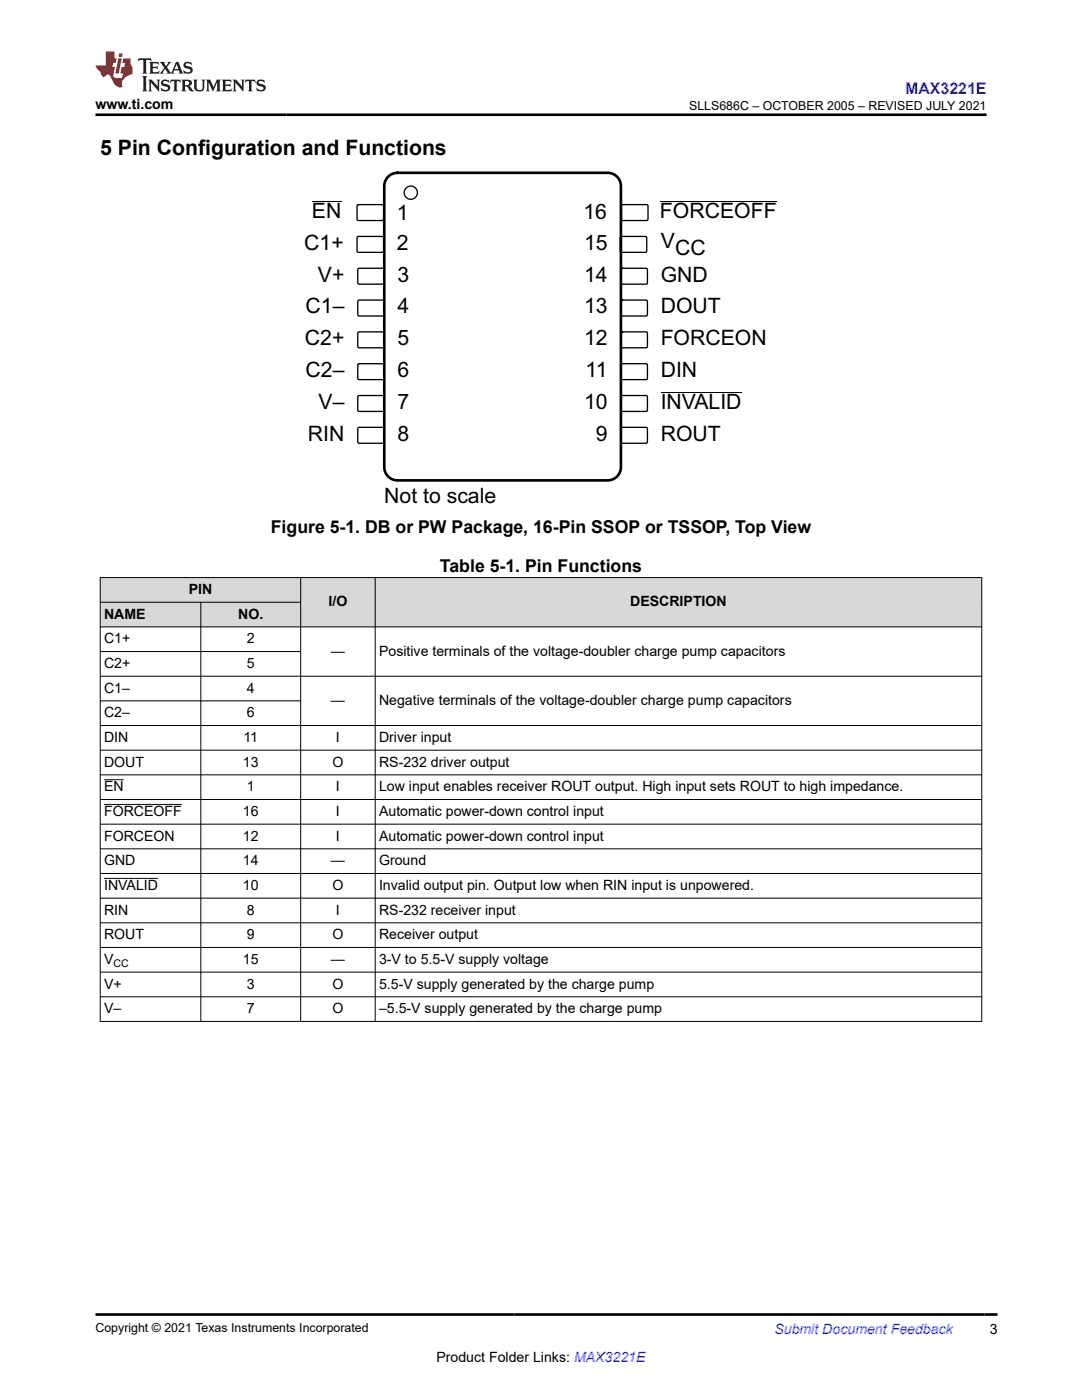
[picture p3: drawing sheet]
<svg xmlns="http://www.w3.org/2000/svg" width="216mm" height="279mm" viewBox="0 0 216 279" stroke-linecap="round" stroke-linejoin="round" font-family="sans-serif">
<path d="M71.3 41l.2-.2 4.9 .1 .1 .2v2.8l-.2 .1h-4.9l-.2-.3z" fill="none" stroke="#000" stroke-width=".26"/>
<path d="M62.3 40.2h5.8" fill="none" stroke="#000" stroke-width=".2"/>
<path d="M124 41l.3-.2 4.9 .1 .1 .2v2.8l-.3 .1h-4.9l-.1-.3z" fill-rule="evenodd" fill="#fff"/>
<path d="M124 41l.3-.2 4.9 .1 .1 .2v2.8l-.3 .1h-4.9l-.1-.3z" fill="none" stroke="#000" stroke-width=".26"/>
<path d="M131.7 40.2h23.3" fill="none" stroke="#000" stroke-width=".2"/>
<path d="M71.3 47.3l.2-.1h4.9l.1 .3v2.7l-.2 .2-4.9-.1-.2-.2z" fill-rule="evenodd" fill="#fff"/>
<path d="M71.3 47.3l.2-.1h4.9l.1 .3v2.7l-.2 .2-4.9-.1-.2-.2z" fill="none" stroke="#000" stroke-width=".26"/>
<path d="M123.8 47.3l.2-.1h4.9l.1 .3v2.7l-.2 .2-4.9-.1-.1-.2z" fill-rule="evenodd" fill="#fff"/>
<path d="M123.8 47.3l.2-.1h4.9l.1 .3v2.7l-.2 .2-4.9-.1-.1-.2z" fill="none" stroke="#000" stroke-width=".26"/>
<path d="M71.5 53.6h5l.2 .2-.1 2.8-.2 .1h-4.9l-.1-.3v-2.6z" fill-rule="evenodd" fill="#fff"/>
<path d="M71.5 53.6h5l.2 .2-.1 2.8-.2 .1h-4.9l-.1-.3v-2.6z" fill="none" stroke="#000" stroke-width=".26"/>
<path d="M123.9 53.7l.3-.2 4.9 .1 .1 .2v2.8l-.3 .1h-4.9l-.1-.3z" fill-rule="evenodd" fill="#fff"/>
<path d="M123.9 53.7l.3-.2 4.9 .1 .1 .2v2.8l-.3 .1h-4.9l-.1-.3z" fill="none" stroke="#000" stroke-width=".26"/>
<path d="M71.5 59.9h5l.2 .3-.1 2.7-.2 .2-4.9-.1-.1-.2v-2.6z" fill-rule="evenodd" fill="#fff"/>
<path d="M71.5 59.9h5l.2 .3-.1 2.7-.2 .2-4.9-.1-.1-.2v-2.6z" fill="none" stroke="#000" stroke-width=".26"/>
<path d="M123.9 60l.3-.1h4.9l.1 .3v2.7l-.3 .2-4.9-.1-.1-.2z" fill-rule="evenodd" fill="#fff"/>
<path d="M123.9 60l.3-.1h4.9l.1 .3v2.7l-.3 .2-4.9-.1-.1-.2z" fill="none" stroke="#000" stroke-width=".26"/>
<path d="M71.4 66.4l.3-.2 4.8 .1 .2 .2-.1 2.8-.2 .1h-4.9l-.1-.3z" fill-rule="evenodd" fill="#fff"/>
<path d="M71.4 66.4l.3-.2 4.8 .1 .2 .2-.1 2.8-.2 .1h-4.9l-.1-.3z" fill="none" stroke="#000" stroke-width=".26"/>
<path d="M123.9 66.4l.3-.2 4.9 .1 .1 .2v2.8l-.3 .1h-4.9l-.1-.3z" fill-rule="evenodd" fill="#fff"/>
<path d="M123.9 66.4l.3-.2 4.9 .1 .1 .2v2.8l-.3 .1h-4.9l-.1-.3z" fill="none" stroke="#000" stroke-width=".26"/>
<path d="M71.5 72.6h5l.2 .3-.1 2.7-.2 .2-4.9-.1-.1-.2v-2.6z" fill-rule="evenodd" fill="#fff"/>
<path d="M71.5 72.6h5l.2 .3-.1 2.7-.2 .2-4.9-.1-.1-.2v-2.6z" fill="none" stroke="#000" stroke-width=".26"/>
<path d="M123.9 72.7l.3-.1h4.9l.1 .3v2.7l-.3 .2-4.9-.1-.1-.2z" fill-rule="evenodd" fill="#fff"/>
<path d="M123.9 72.7l.3-.1h4.9l.1 .3v2.7l-.3 .2-4.9-.1-.1-.2z" fill="none" stroke="#000" stroke-width=".26"/>
<path d="M71.5 79h5l.2 .2-.1 2.8-.2 .1h-4.9l-.1-.3v-2.6z" fill-rule="evenodd" fill="#fff"/>
<path d="M71.5 79h5l.2 .2-.1 2.8-.2 .1h-4.9l-.1-.3v-2.6z" fill="none" stroke="#000" stroke-width=".26"/>
<path d="M123.9 79.1l.3-.2 4.9 .1 .1 .2v2.8l-.3 .1h-4.9l-.1-.3z" fill-rule="evenodd" fill="#fff"/>
<path d="M123.9 79.1l.3-.2 4.9 .1 .1 .2v2.8l-.3 .1h-4.9l-.1-.3z" fill="none" stroke="#000" stroke-width=".26"/>
<path d="M131.8 78.3h16.2" fill="none" stroke="#000" stroke-width=".2"/>
<path d="M71.5 85.3h5l.2 .3-.1 2.7-.2 .2-4.9-.1-.1-.2v-2.6z" fill-rule="evenodd" fill="#fff"/>
<path d="M71.5 85.3h5l.2 .3-.1 2.7-.2 .2-4.9-.1-.1-.2v-2.6z" fill="none" stroke="#000" stroke-width=".26"/>
<path d="M123.9 85.4l.3-.1h4.9l.1 .3v2.7l-.3 .2-4.9-.1-.1-.2z" fill-rule="evenodd" fill="#fff"/>
<g fill="none" stroke="#000" stroke-width=".26">
<path d="M123.9 85.4l.3-.1h4.9l.1 .3v2.7l-.3 .2-4.9-.1-.1-.2z"/>
<circle cx="82" cy="38.5" r="1.32"/>
</g>
<path d="M77.3 35.5a2.64 2.64 0 0 1 2-1h42a2.65 2.65 0 0 1 2.6 2.6v56.1a2.65 2.65 0 0 1-2.6 2.7h-42a2.65 2.65 0 0 1-2.6-2.7v-56.1v-.6z" fill="none" stroke="#000" stroke-width=".53"/>
<g fill="#d8d8d8">
<path d="M20 115.3h175.9v4.9h-175.9z" fill-rule="evenodd"/>
<path d="M20.1 115.3h39.8v4.8h-39.8z" fill-rule="evenodd"/>
<path d="M60.1 115.3h14.7v9.7h-14.7z" fill-rule="evenodd"/>
<path d="M74.9 115.3h120.9v9.7h-120.9z" fill-rule="evenodd"/>
<path d="M20.1 120.2h19.9v4.8h-19.9z" fill-rule="evenodd"/>
<path d="M40.1 120.2h19.8v4.8h-19.8z" fill-rule="evenodd"/>
</g>
<g fill="none" stroke="#000" stroke-width=".2">
<path d="M19.9 115.3h176.1M20 115.2v88.7M60 115.2v88.7M74.9 115.2v88.7M195.9 115.2v88.7M19.9 120.2h40.2M19.9 130h40.2M19.9 135h176.1M19.9 139.9h40.2M40.1 120.2v83.7M196 125.1h-176.1M19.9 144.8h176.1"/>
<path d="M19.9 149.7h176.1M19.9 154.6h176.1M19.9 159.6h176.1M20.8 155.6h3.9M19.9 164.5h176.1M19.9 169.4h176.1M19.9 174.3h176.1M19.9 179.2h176.1M20.8 160.5h15.5M20.8 175.3h10.7M19.9 184.2h176.1M19.9 189.1h176.1"/>
<path d="M19.9 194h176.1M19.9 198.9h176.1M19.9 203.8h176.1"/>
</g>
<path d="M27.7 11.6l-.2 .6 .5-.2h.6v.1v2.2l-.2 .4h1l-.2-.4v-2.2v-.1h.5l.5 .2-.1-.6zM29.8 12.4l.2 .3v1.6l-.2 .4h1.9l.1-.6a1.08 1.08 0 0 1-1.3 .2v-.7h.6l.4 .2v-.7l-.4 .2h-.6v-.5l.2-.2a1 1 0 0 1 1 .3l-.1-.5zM31.8 12.4l1 1.1-1 1.2h.9l-.2-.2 .4-.8 .5 .8-.2 .2h1.6l-.2-.2 .1-.5h1l.1 .5-.1 .2h.9l-.2-.4-.8-1.9h-.5l-1 2.1-.8-1.1 .9-1h-.8l.2 .2-.5 .6-.3-.6 .1-.2zM35.2 12.8l.4 1h-.8zM36.8 12.5a.65 .65 0 0 0-.2 .7 .65 .65 0 0 0 .6 .5l.7 .1 .1 .3a.79 .79 0 0 1-.7 .4 .79 .79 0 0 1-.7-.5l.1 .7 .2-.1a.93 .93 0 0 0 1.1 0 .93 .93 0 0 0 .4-.9 1.46 1.46 0 0 0-1.2-.6l-.1-.3a1.09 1.09 0 0 1 1.2 .2l-.2-.6-.1 .1-.6-.2zM28.4 15.2l.2 .4v2.2l-.2 .4h1l-.2-.4v-2.2l.2-.4zM29.6 15.9l.2 .4v1.5l-.2 .4h.8l-.3-.4v-1.3l1.7 1.8v-2l.2-.4h-.8l.2 .2 .1 1.1-1.2-1.3zM32.3 16a.65 .65 0 0 0-.2 .8 .65 .65 0 0 0 .7 .4l.6 .2 .1 .2a.79 .79 0 0 1-.7 .4 .79 .79 0 0 1-.7-.5l.1 .7 .2-.1a.93 .93 0 0 0 1.1 .1 .93 .93 0 0 0 .4-1 1.46 1.46 0 0 0-1.2-.5l-.1-.4a1.09 1.09 0 0 1 1.2 .2l-.2-.6-.1 .1-.6-.1zM34.1 15.9l-.1 .6a.63 .63 0 0 1 .7-.3l.1 1.6-.3 .4h1l-.2-.4v-1.6a.66 .66 0 0 1 .8 .3l-.1-.6zM36.2 15.9l.2 .4v1.5l-.2 .4h.9l-.2-.2v-.7h.5l.1 .2a.79 .79 0 0 0 1.2 .6l-1-.9a.61 .61 0 0 0 .6-.6 .61 .61 0 0 0-.5-.7zM36.9 16.2h.2a.47 .47 0 0 1 .5 .1 .47 .47 0 0 1 .1 .5l-.2 .1-.6 .1zM38.5 15.9l.2 .2a2.27 2.27 0 0 0 .4 2 1.04 1.04 0 0 0 1.7-.7v-1.3l.2-.2h-.8l.2 .4v1.1a.6 .6 0 0 1-.6 .6 .6 .6 0 0 1-.6-.6v-1.1l.3-.4zM41.1 15.9l.2 .4v1.5l-.2 .4h.7l-.2-.4v-1.4l.9 1.9 .8-1.9v1.4l-.2 .4h1l-.3-.4v-1.5l.3-.4h-.8l-.7 1.5-.7-1.5zM44.3 15.9l.2 .4v1.5l-.2 .4h1.9l.1-.6a1.09 1.09 0 0 1-1.3 .2v-.7h.6l.4 .2v-.6l-.4 .2h-.6v-.6l.2-.1a1.01 1.01 0 0 1 1 .3l-.1-.6zM46.4 15.9l.3 .4v1.5l-.3 .4h.8l-.2-.4v-1.3l1.6 1.8v-2l.2-.4h-.7l.2 .2v1.1l-1.2-1.3zM49 15.9l-.1 .6a.63 .63 0 0 1 .8-.3v1.6l-.3 .4h1l-.2-.4v-1.6a.66 .66 0 0 1 .8 .3l-.1-.6zM51.4 16a.65 .65 0 0 0-.2 .8 .65 .65 0 0 0 .6 .4l.6 .2 .2 .2a.79 .79 0 0 1-.8 .4 .79 .79 0 0 1-.6-.5l.1 .7 .2-.1a.93 .93 0 0 0 1 .1 .93 .93 0 0 0 .5-1 1.46 1.46 0 0 0-1.3-.5l-.1-.4a1.09 1.09 0 0 1 1.3 .2l-.2-.6-.2 .1-.5-.1z" fill="#231f20"/>
<path d="M21.1 10.3v2.7h-2.1l.1 .4 .9 1a.95 .95 0 0 0 .9 .9 .59 .59 0 0 1 .6-.4 .59 .59 0 0 1 .5 .3l.4 .8a1.59 1.59 0 0 0 2.1 1.4 1.61 1.61 0 0 1 1-2.3l1-.3-.1-1.5a1.59 1.59 0 0 1-.4-1.7h-1.4l-.2 .9h.5l-.1 .9h-.5l-.2 .9v.3l.4 .1-.2 .9h-.6a.73 .73 0 0 1-1.1-.7l.3-1.5h-.5l.2-.9h.5l.2-.9h-.5v-1.3zM23.6 11.6l-.6 3.1h.7l.6-3.1zM23.8 10.7l-.1 .6h.7l.1-.6z" fill="#ed1c24"/>
<path d="M19 22.9h177.8M19.1 262.3h179.9" fill="none" stroke="#000" stroke-width=".53"/>
<g font-size="4.2">
<text x="20" y="30.9">5 Pin Configuration and Functions</text>
<text x="62.3" y="43.5">EN</text>
<text x="79.2" y="44">1</text>
<text x="116.4" y="43.7">16</text>
<text x="131.7" y="43.5">FORCEOFF</text>
<text x="60.7" y="49.8">C1+</text>
<text x="79.2" y="49.8">2</text>
<text x="116.5" y="49.8">15</text>
<text x="131.9" y="49.6">V</text>
<text x="134.7" y="50.9">CC</text>
<text x="63.4" y="56.2">V+</text>
<text x="79.3" y="56.2">3</text>
<text x="116.5" y="56.2">14</text>
<text x="131.8" y="56.2">GND</text>
<text x="61" y="62.5">C1–</text>
<text x="79.3" y="62.5">4</text>
<text x="116.5" y="62.5">13</text>
<text x="131.8" y="62.5">DOUT</text>
<text x="60.9" y="68.9">C2+</text>
<text x="79.3" y="68.9">5</text>
<text x="116.5" y="68.9">12</text>
<text x="131.8" y="68.9">FORCEON</text>
<text x="61" y="75.2">C2–</text>
<text x="79.3" y="75.2">6</text>
<text x="116.9" y="75.2">11</text>
<text x="131.8" y="75.2">DIN</text>
<text x="63.6" y="81.6">V–</text>
<text x="79.3" y="81.6">7</text>
<text x="116.5" y="81.6">10</text>
<text x="131.8" y="81.6">INVALID</text>
<text x="61.5" y="87.9">RIN</text>
<text x="79.3" y="87.9">8</text>
<text x="118.9" y="87.9">9</text>
<text x="131.8" y="87.9">ROUT</text>
<text x="76.7" y="100.3">Not to scale</text>
</g>
<g font-size="3.5">
<text x="54" y="106.3">Figure 5-1. DB or PW Package, 16-Pin SSOP or TSSOP, Top View</text>
<text x="87.8" y="114.1">Table 5-1. Pin Functions</text>
</g>
<text font-size="3.2" fill="#00f" x="180.6" y="18.7">MAX3221E</text>
<g font-size="2.8">
<text x="19.1" y="21.8">www.ti.com</text>
<text x="37.6" y="118.5">PIN</text>
<text x="20.8" y="123.5">NAME</text>
<text x="47.5" y="123.5">NO.</text>
<text x="65.6" y="121">I/O</text>
<text x="125.7" y="121">DESCRIPTION</text>
<text x="20.8" y="128.4">C1+</text>
<text x="49.3" y="128.4">2</text>
<text x="66" y="130.8">—</text>
<text x="75.6" y="130.8">Positive terminals of the voltage-doubler charge pump capacitors</text>
<text x="20.8" y="133.3">C2+</text>
<text x="49.3" y="133.3">5</text>
<text x="20.8" y="138.2">C1–</text>
<text x="20.8" y="143.1">C2–</text>
<text x="49.3" y="138.2">4</text>
<text x="49.3" y="143.1">6</text>
<text x="66" y="140.7">—</text>
<text x="75.6" y="140.7">Negative terminals of the voltage-doubler charge pump capacitors</text>
<text x="20.8" y="148.1">DIN</text>
<text x="48.6" y="148.1">11</text>
<text x="67" y="148.1">I</text>
<text x="75.6" y="148.1">Driver input</text>
<text x="20.8" y="153">DOUT</text>
<text x="48.5" y="153">13</text>
<text x="66.3" y="153">O</text>
<text x="75.6" y="153">RS-232 driver output</text>
<text x="20.8" y="157.9">EN</text>
<text x="49.3" y="157.9">1</text>
<text x="67" y="157.9">I</text>
<text x="75.6" y="157.9">Low input enables receiver ROUT output. High input sets ROUT to high impedance.</text>
<text x="20.8" y="162.8">FORCEOFF</text>
<text x="20.8" y="167.8">FORCEON</text>
<text x="48.5" y="162.8">16</text>
<text x="48.5" y="167.8">12</text>
<text x="67" y="162.8">I</text>
<text x="67" y="167.8">I</text>
<text x="75.6" y="162.8">Automatic power-down control input</text>
<text x="75.6" y="167.8">Automatic power-down control input</text>
<text x="20.8" y="172.7">GND</text>
<text x="48.5" y="172.7">14</text>
<text x="66" y="172.7">—</text>
<text x="75.6" y="172.7">Ground</text>
<text x="20.8" y="177.6">INVALID</text>
<text x="48.5" y="177.6">10</text>
<text x="66.3" y="177.6">O</text>
<text x="75.6" y="177.6">Invalid output pin. Output low when RIN input is unpowered.</text>
<text x="20.8" y="182.5">RIN</text>
<text x="49.3" y="182.5">8</text>
<text x="67" y="182.5">I</text>
<text x="75.6" y="182.5">RS-232 receiver input</text>
<text x="20.8" y="187.4">ROUT</text>
<text x="49.3" y="187.4">9</text>
<text x="66.3" y="187.4">O</text>
<text x="75.6" y="187.4">Receiver output</text>
<text x="20.8" y="192.4">V</text>
<text x="20.8" y="197.3">V+</text>
<text x="48.5" y="192.4">15</text>
<text x="49.3" y="197.3">3</text>
<text x="66" y="192.4">—</text>
<text x="66.3" y="197.3">O</text>
<text x="75.6" y="192.4">3-V to 5.5-V supply voltage</text>
<text x="75.6" y="197.3">5.5-V supply generated by the charge pump</text>
<text x="20.8" y="202.2">V–</text>
<text x="49.3" y="202.2">7</text>
<text x="66.3" y="202.2">O</text>
<text x="75.6" y="202.2">–5.5-V supply generated by the charge pump</text>
<text x="197.5" y="266.1">3</text>
<text x="87.1" y="271.7">Product Folder Links: MAX3221E</text>
</g>
<text font-size="2.8" fill="#00f" x="154.5" y="266.2">Submit Document Feedback</text>
<g font-size="2.5">
<text x="137.5" y="21.9">SLLS686C – OCTOBER 2005 – REVISED JULY 2021</text>
<text x="19" y="265.9">Copyright © 2021 Texas Instruments Incorporated</text>
</g>
<text font-size="2.1" x="22.6" y="192.9">CC</text>
</svg>
